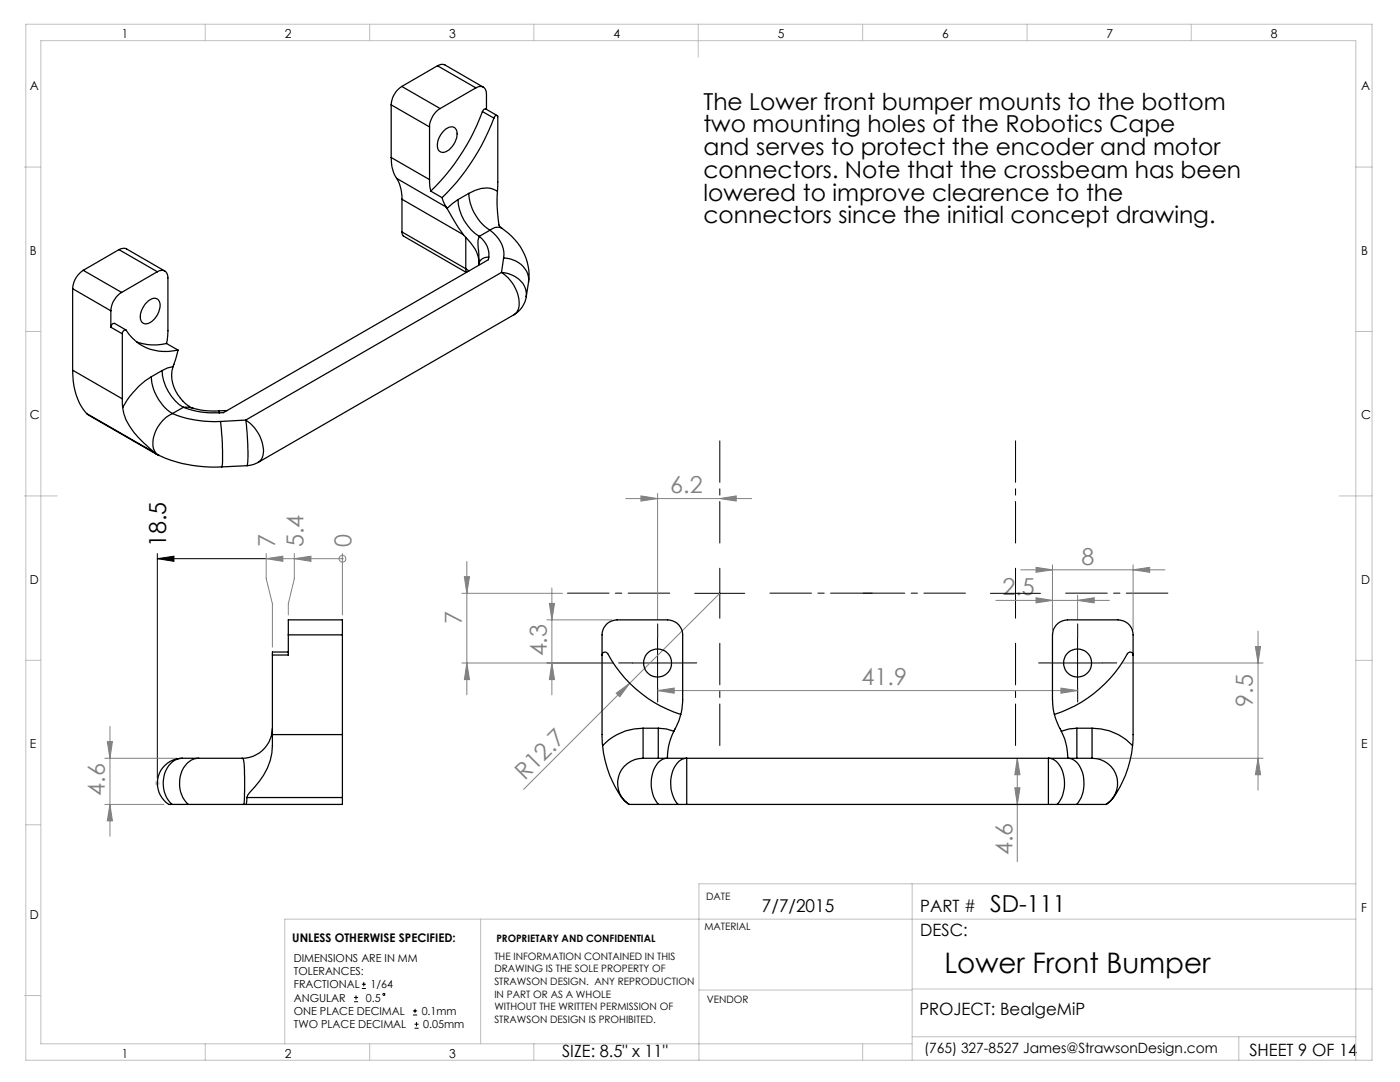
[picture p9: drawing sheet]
<svg xmlns="http://www.w3.org/2000/svg" width="279mm" height="216mm" viewBox="0 0 279 216" stroke-linecap="round" stroke-linejoin="round" font-family="sans-serif">
<g fill="none" stroke="#000" stroke-width=".2">
<path d="M31.4 111.5l3.3-.5v1zM31.4 110.5v44.8M31.4 111.5h21.7M138.6 118.4h10M143.7 113.4v10M197.7 118.4h9.9M202.7 113.4v10M126.2 132.3h10M131.2 127.3v10M210 132.3h10.1M215.1 127.3v10M70.7 199.9h.8"/>
<path d="M70.7 199h.8M71 198.6v.9M72.2 197.2h.8M72.2 196.4h.8M72.6 196v.8M82.4 202.5h.9M82.4 201.7h.9M82.7 205.2h.8M82.7 204.4h.8M82.8 201.3v.8M83.1 203.9v.9"/>
<circle cx="76.6" cy="198.4" r=".21"/>
</g>
<g fill="none" stroke="#808080" stroke-width=".2">
<path d="M124.9 99.5h25.1M127.9 99l3.3 .5-3.3 .5zM131.2 98.5v25M143.7 99.5l3.2-.5v1zM53.1 111.5h15.2M53.1 110.5v5l1.3 5v8.6M53.1 111.5l3.3-.5v1zM58.7 110.5v5l-1.2 5v2.2M58.7 111.5l3.4-.5v1zM68.3 111.5h.1M68.3 110.5v12.2M92.2 118.4h20.1"/>
<path d="M92.7 115.1h1l-.5 3.3zM93.2 112v26.6M110.1 117.3v21.3M143.7 118.4l-18 17.9M198.8 119.8h22.6M203.7 113.7h28.8M206.8 119.3l3.2 .5-3.2 .5zM206.8 113.2l3.2 .5-3.2 .5zM210 112.7v13M215.1 119.8l3.3-.5v1zM215.1 118.8v4.7M226.1 113.7l3.3-.5v1z"/>
<path d="M226.1 112.7v13M92.2 132.3h30.2M93.2 132.3l.5 3.3h-1zM109.1 123.7h13M109.6 120.4h1.1l-.6 3.3zM110.1 132.3l.6 3.3h-1.1zM123 138.3l2.7-2-2 2.7zM125.7 136.3l-21.2 21.2M131.2 137.8l3.3-.5v1zM131.2 137.8h83.9M211.7 137.3l3.4 .5-3.4 .5zM223.9 132.3h28.2"/>
<path d="M250.5 129h1.1l-.5 3.3zM251.1 125.9v31.8M20.9 151.3h14.5M21.4 148h1l-.5 3.3zM21.9 145v21.9M202.5 157.2h1.1l-.6 3.3zM203 151.3l.6 3.3h-1.1zM203 151.3v20.6M219 151.3h33.1M251.1 151.3l.5 3.3h-1.1zM20.9 160.5h11.8M21.9 160.5l.5 3.3h-1z"/>
<circle cx="68.4" cy="111.5" r=".68"/>
</g>
<g fill="none" stroke="#c0c0c0" stroke-width=".2">
<path d="M5.2 4.8h268.6v206.8h-268.6zM41 4.8v3.3M73.8 4.8v3.3M106.5 4.8v3.3M139.3 4.8v6.6M172.2 4.8v3.3M205 4.8v3.3M237.7 4.8v3.3M4.9 33.3h3.2M270.5 33.3h3.3M5.2 66.1h2.9M270.5 66.1h3.3"/>
<path d="M4.9 99h6.5M267.3 99h6.5M5.2 131.8h2.9M270.5 131.8h3.3M30.9 156.3h1M31 155.9l.7 .7M31.4 155.8v1M31.7 155.9l-.7 .7M5.2 164.6h2.9M182 176.4v35.2M270.6 176.4h-131.1v35.2M4.9 198.6h3.2"/>
<path d="M95.9 183.4v24.9M139.5 197.6h42.5M182 197.3h91.8M270.6 183.4h-213.8v24.9M41 208.3v3.3M73.8 208.3v3.3M106.5 208.3v3.3M172.2 208.3v3.3M182 208.3h-173.9v-200.2h262.4l.1 203.5M182 206.9h88.6M247.2 206.9v4.7"/>
</g>
<path d="M126.3 132.3h-2.8M131.3 127.3v-2.8M131.3 137.3v2.8M136.3 132.3h2.8M210.1 132.3h-2.8M215.1 127.3v-2.8M215.1 137.3v2.8M220.1 132.3h2.8" fill="none" stroke="#000" stroke-width=".2" stroke-dasharray="15.2 1.3 1.3 1.3"/>
<path d="M133.7 118.4h-20.4M143.7 108.4v-20.4M153.7 118.4h20.4M192.7 118.4h-20.4M202.7 108.4v-20.4M212.7 118.4h20.4M143.7 128.4v20.4M202.7 128.4v20.4" fill="none" stroke="#000" stroke-width=".2" stroke-dasharray="15.2 1.3 1.3 1.3" stroke-dashoffset="6.9"/>
<path d="M31.4 111.5l3.3-.5v1z" fill="#000"/>
<g fill="#808080">
<path d="M123 138.3l2.7-2-2 2.7z"/>
<path d="M58.7 111.5l3.4-.5v1zM53.1 111.5l3.3-.5v1z"/>
<path d="M131.2 137.8l3.3-.5v1zM211.7 137.3l3.4 .5-3.4 .5zM206.8 119.3l3.2 .5-3.2 .5zM215.1 119.8l3.3-.5v1zM127.9 99l3.3 .5-3.3 .5zM143.7 99.5l3.2-.5v1z"/>
<path d="M206.8 113.2l3.2 .5-3.2 .5zM226.1 113.7l3.3-.5v1z"/>
<path d="M110.1 132.3l.6 3.3h-1.1zM109.6 120.4h1.1l-.6 3.3zM93.2 132.3l.5 3.3h-1zM92.7 115.1h1l-.5 3.3zM251.1 151.3l.5 3.3h-1.1zM250.5 129h1.1l-.5 3.3z"/>
<path d="M203 151.3l.6 3.3h-1.1zM202.5 157.2h1.1l-.6 3.3zM21.4 148h1l-.5 3.3zM21.9 160.5l.5 3.3h-1z"/>
</g>
<g fill="none" stroke="#000" stroke-width=".25">
<path d="M80.2 17.3a4.7 4.7 0 0 0-2.1 3.6M80.2 17.3l7.6 4.4M87.3 13.1a1.47 1.47 0 0 1 1.5-.1l7.6 4.4M87.3 13.1l-7.1 4.2M87.3 13.1l7.7 4.4M95 17.5a1.29 1.29 0 0 1 1.5-.1 1.29 1.29 0 0 1 .6 1.4v3M95 17.5l-7.2 4.2M78.1 31.4a7.4 7.4 0 0 0 1.1 4.2M78.1 20.9l7.6 4.4M78.1 20.9v10.5M78.1 31.4l7.6 4.4M79.2 35.6a7.8 7.8 0 0 1 1 4.2"/>
<path d="M79.2 35.6l9.8 5.7M80.2 39.8l12.3 7M80.2 39.8v6.5M85.7 35.8l.3 2.3M85.7 25.3v10.5M86 38.1l2.2 1.3M87.8 21.7a4.5 4.5 0 0 0-2.1 3.6M88.2 39.4l.8 1.9M88.6 26.1a1.48 1.48 0 0 1 2.5-.1 3.8 3.8 0 0 1-2.8 4.4 1.32 1.32 0 0 1-1-1.8l.4-1.3zM91.4 39.8l-2.2 1.8M91.4 39.8a9.2 9.2 0 0 0 4.2 7.4M93.6 38.6a9.4 9.4 0 0 0 4.2 7.3"/>
<path d="M93.6 38.6l-2.2 1.2M96.3 22.3l.2-.4 .4-.2 2.3 1.4M96.3 22.3a42.8 42.8 0 0 1-10.3 15.8M96.3 22.3l2.3 1.3M98.6 23.6l.4-.6 .3 .2v14.9M98.6 23.6a43.5 43.5 0 0 1-10.4 15.8M99.3 38.1a4.6 4.6 0 0 0-4.5-.1l-1.2 .6M99.3 38.1a27.8 27.8 0 0 0 .3 6.8M14.5 57.6v16.3M14.5 57.6l7.6 4.4M16.6 53.9a4.6 4.6 0 0 0-2.1 3.7M16.6 53.9l7.7 4.4"/>
<path d="M23.7 49.8l.8-.2h.6l7.8 4.5M23.7 49.8l-7.1 4.1M23.7 49.8l7.7 4.4M24.3 58.3a4.8 4.8 0 0 0-2.2 3.7M31.4 54.2a1.3 1.3 0 0 1 1.5-.1 1.3 1.3 0 0 1 .6 1.4v10.8l-.3 2.2M31.4 54.2l-7.1 4.1M80.2 46.3l.3 .8 12.6 7.3M80.2 46.3l12.8 7.3M89 41.3l.2 .3M89.2 41.6l2.3 3.9 1 1.3M92.5 46.8l.5 .6M93 47.4a7.3 7.3 0 0 1 2.6 4.8"/>
<path d="M93 53.6l.6 .4M93 53.6l.1 .7M93 47.4v6.2M95.6 52.2v.4M95.6 52.6l-.1 .3M95.6 47.2a4.5 4.5 0 0 1 1.9 4.1M95.6 47.2l-.2 .9 .2 4.1M97.5 51.3a1.79 1.79 0 0 0-1.9 1.3M97.5 51.3v.5l-52.9 30.5-.9 .1M97.8 45.9a2 2 0 0 1 2.8 0 11 11 0 0 1 4.9 10.4M97.8 45.9a6 6 0 0 1 2.7 5.6M97.8 45.9l-2.2 1.3"/>
<path d="M99.6 44.9l.6 .6M100.1 54.4a7.6 7.6 0 0 1 3.4 7l-.3 .8-.6 .6M100.1 54.4a5 5 0 0 1 5 4.2l-.1 .6M100.1 54.4l-51.1 29.4M100.5 51.5a4.9 4.9 0 0 1 5 4.2v.6M100.5 51.5l-.4 2.9M105 59.2a5 5 0 0 1-2.4 3.6M105.5 56.3l-.5 2.9M14.5 73.9a12.6 12.6 0 0 0 2.8 8.6M14.5 73.9l9.9 5.7M22.1 65.3l.3-.7 .5-.1 2.2 1.3M22.1 65.3l2.3 1.3"/>
<path d="M22.1 62v3.3M24.4 66.6a.6 .6 0 0 1 .8-.7 9.2 9.2 0 0 0 10.3 4M24.4 79.6l.1 1.7M24.4 66.6v13M27.2 68.2l.5 .2a10.6 10.6 0 0 0 5.5 .1M29.3 60.3l.7-.5a1.2 1.2 0 0 1 1.4-.2 1.2 1.2 0 0 1 .6 1.3 3.8 3.8 0 0 1-3 3.7 1.35 1.35 0 0 1-1-1.8l.5-1.3zM30.2 75.2a16.7 16.7 0 0 0-5.7 6.1M30.2 75.2a9.4 9.4 0 0 0 4.2 7.3M32.3 73.9a9.4 9.4 0 0 0 4.3 7.4M32.3 73.9l-2.1 1.3M33.2 68.5l2.3 1.4M34.5 73.2l-1.1 .2-1.1 .5"/>
<path d="M34.5 73.2a7.4 7.4 0 0 0 3.2 7.9M35.5 69.9l-1 3.3M102.6 62.8l-51.1 29.5M17.3 82.5l13.9 8.1M17.3 82.5l13.5 7.8M24.5 81.3a12 12 0 0 0 4.2 7.1l2.1 1.9M30.8 90.3l.9 .6M31.7 90.9a27.1 27.1 0 0 0 12.5 2.3M34.4 82.5a21.9 21.9 0 0 0 9.6 1.6M34.4 82.5a6.7 6.7 0 0 0-3.8 7 1.85 1.85 0 0 0 1.1 1.3M36.6 81.3a17 17 0 0 0 7.1 1.1M36.6 81.3l.9-.1 1.1 .3"/>
<path d="M36.6 81.3l-2.2 1.2M37.7 81.1a7.1 7.1 0 0 0 3.9 .9h2M43.6 82l.1 .4M44 84.1a36 36 0 0 1 .2 9.1M45.3 81.9l-1.7 .1M49 83.8a39.5 39.5 0 0 1 .3 9.1M49 83.8a7.4 7.4 0 0 1 3.5 7l-.3 .8-.7 .7M49 83.8l-5 .3M49.3 92.9l-5.1 .3M51.5 92.3l-.8 .3-1.4 .3M54.4 130.7v15.9M57.5 126.7v-3h10.8v3"/>
<path d="M57.5 130.1h-3.1v.6M57.5 126.7h10.8M57.5 126.7v4h-3.1M68.3 126.7v19.9M120.2 130.7a.61 .61 0 0 1 .4-.6 .61 .61 0 0 1 .7 .3 25.4 25.4 0 0 0 14.6 12.2M226.1 130.7a.6 .6 0 0 0-.4-.6 .6 .6 0 0 0-.7 .3 25.4 25.4 0 0 1-14.6 12.2M36.4 151.3a4.2 4.2 0 0 0-3.8 4.2 5.7 5.7 0 0 0 1.7 5M36.4 151.3a5 5 0 0 0-4.8 3.6 5 5 0 0 0 2.2 5.6h.5M36.4 151.3h3.3M39.7 151.3a4.2 4.2 0 0 0-3.8 4.2 5.7 5.7 0 0 0 1.7 5M39.7 151.3h8.6M48.3 151.3a2.98 2.98 0 0 1 .5 2.3l-.1 6.9"/>
<path d="M49.3 159.1l-.2 1.4M49.3 159.1h19M54.4 146.6v.8a13 13 0 0 1-3.5 9.6l-1.5 1.7-.1 .4M54.4 145.3a6.1 6.1 0 0 1-6.1 6M54.4 146.6h13.9M68.3 146.6v12.5M68.3 159.1v1.4h-19.6M120.3 148.8a21.2 21.2 0 0 0 4.3 11l1 .7M128.3 151.3a5 5 0 0 0-4.8 3.6 5 5 0 0 0 2.1 5.6M128.3 151.3h4.9M128.3 145.3a11.1 11.1 0 0 0-8 3.5M128.3 145.3v6"/>
<path d="M128.3 145.3h3.1M131.4 145.3v6M131.4 145.3l1.6 .2 1.5 .4M133.2 151.3a3.7 3.7 0 0 0-3.1 3.6 6.6 6.6 0 0 0 1.3 5.6M133.2 151.3h79.9M134.5 145.9a11.4 11.4 0 0 0-1.3 5.4M135.9 142.6l-.5 1.4-.9 1.9M135.9 142.6l.3-2.6v-13.3a3 3 0 0 0-3-3h-10a2.99 2.99 0 0 0-3 3l.1 22.1M210.4 142.6l.8 2.1 .6 1.2M210.4 142.6l-.2-1.1-.2-1.9v-12.9a3 3 0 0 1 3-3h10.1a2.99 2.99 0 0 1 3 3v21l-.1 1.1M211.8 145.9a12.1 12.1 0 0 1 1.3 5.4M213.1 151.3a3.2 3.2 0 0 1 2.8 2.4 6.9 6.9 0 0 1-1 6.8"/>
<path d="M213.1 151.3h4.8M214.9 145.3l-1.5 .2-1.6 .4M214.9 145.3v6M214.9 145.3h3M217.9 151.3a5 5 0 0 1 4.9 3.6 5 5 0 0 1-2.1 5.6M217.9 145.3v6M217.9 145.3a10.9 10.9 0 0 1 8.1 3.5M226 148.8a21.2 21.2 0 0 1-4.3 11l-1 .7M34.3 160.5h3.3M37.6 160.5h11.1M125.6 160.5h5.8M131.4 160.5h3.9"/>
<path d="M135.3 160.5a6.7 6.7 0 0 1 .2-8.6 2 2 0 0 1 1.6-.6v9.2M135.3 160.5h1.8M137.1 160.5h72.1M209.2 160.5v-9.2a3.4 3.4 0 0 1 3 3 6.7 6.7 0 0 1-1.2 6.2M209.2 160.5h1.8M211 160.5h3.9M214.9 160.5h5.8"/>
<circle cx="131.3" cy="132.3" r="2.8"/>
<circle cx="215" cy="132.3" r="2.8"/>
</g>
<text font-size="5.6" x="188.5" y="194.1">Lower Front Bumper</text>
<g font-size="4.7">
<text x="140.4" y="21.9">The Lower front bumper mounts to the bottom</text>
<text x="140.4" y="26.4">two mounting holes of the Robotics Cape</text>
<text x="140.4" y="31">and serves to protect the encoder and motor</text>
<text x="140.4" y="35.5">connectors. Note that the crossbeam has been</text>
<text x="140.4" y="40">lowered to improve clearence to the</text>
<text x="140.4" y="44.5">connectors since the initial concept drawing.</text>
<text x="33.2" y="109.2" transform="rotate(-90 33.2 109.2)">18.5</text>
<text x="197.6" y="182.1">SD-111</text>
</g>
<g font-size="4.7" fill="#808080">
<text x="133.8" y="98.4">6.2</text>
<text x="54.9" y="109.2" transform="rotate(-90 54.9 109.2)">7</text>
<text x="60.5" y="109.2" transform="rotate(-90 60.5 109.2)">5.4</text>
<text x="70.1" y="109.2" transform="rotate(-90 70.1 109.2)">0</text>
<text x="215.8" y="112.7">8</text>
<text x="200.1" y="118.8">2.5</text>
<text x="92.2" y="124.6" transform="rotate(-90 92.2 124.6)">7</text>
<text x="109.2" y="131" transform="rotate(-90 109.2 131)">4.3</text>
<text x="172" y="136.8">41.9</text>
<text x="250.1" y="141" transform="rotate(-90 250.1 141)">9.5</text>
<text x="104.7" y="155.9" transform="rotate(-45 104.7 155.9)">R12.7</text>
<text x="20.9" y="158.7" transform="rotate(-90 20.9 158.7)">4.6</text>
<text x="202" y="170.6" transform="rotate(-90 202 170.6)">4.6</text>
</g>
<text font-size="3.5" x="152.1" y="182.1">7/7/2015</text>
<g font-size="3.4">
<text x="183.7" y="182">PART #</text>
<text x="183.7" y="186.7">DESC:</text>
<text x="183.5" y="202.5">PROJECT: BealgeMiP</text>
<text x="112.2" y="211">SIZE: 8.5&quot; x 11&quot;</text>
<text x="249.3" y="210.7">SHEET 9 OF 14</text>
</g>
<text font-size="2.8" x="184.4" y="210.1">(765) 327-8527 James@StrawsonDesign.com</text>
<g font-size="2.5">
<text x="24.3" y="7.6">1</text>
<text x="56.8" y="7.6">2</text>
<text x="89.6" y="7.6">3</text>
<text x="122.4" y="7.6">4</text>
<text x="155.2" y="7.6">5</text>
<text x="188" y="7.6">6</text>
<text x="220.8" y="7.6">7</text>
<text x="253.6" y="7.6">8</text>
<text x="6" y="18">A</text>
<text x="271.7" y="18">A</text>
<text x="6" y="50.8">B</text>
<text x="271.7" y="50.8">B</text>
<text x="6" y="83.6">C</text>
<text x="271.7" y="83.7">C</text>
<text x="6" y="116.4">D</text>
<text x="271.7" y="116.4">D</text>
<text x="6" y="149.2">E</text>
<text x="271.7" y="149.2">E</text>
<text x="6" y="183.3">D</text>
<text x="271.7" y="182">F</text>
<text x="24.3" y="211">1</text>
<text x="56.8" y="211">2</text>
<text x="89.6" y="211">3</text>
</g>
<text font-size="2.4" x="58.3" y="187.9">UNLESS OTHERWISE SPECIFIED:</text>
<g font-size="2.2">
<text x="58.6" y="191.9">DIMENSIONS ARE IN MM</text>
<text x="58.6" y="194.6">TOLERANCES:</text>
<text x="58.6" y="197.2">FRACTIONAL</text>
<text x="73.9" y="197.2">1/64</text>
<text x="58.6" y="202.5">ONE PLACE DECIMAL</text>
<text x="58.6" y="199.9">ANGULAR</text>
<text x="73" y="199.9">0.5</text>
<text x="84.2" y="202.5">0.1mm</text>
<text x="58.6" y="205.2">TWO PLACE DECIMAL</text>
<text x="84.5" y="205.2">0.05mm</text>
</g>
<g font-size="2">
<text x="140.9" y="179.7">DATE</text>
<text x="140.6" y="185.6">MATERIAL</text>
<text x="98.7" y="191.5">THE INFORMATION CONTAINED IN THIS</text>
<text x="99.1" y="187.9">PROPRIETARY AND CONFIDENTIAL</text>
<text x="98.7" y="194">DRAWING IS THE SOLE PROPERTY OF</text>
<text x="98.7" y="196.6">STRAWSON DESIGN. ANY REPRODUCTION</text>
<text x="98.7" y="199.1">IN PART OR AS A WHOLE</text>
<text x="98.7" y="201.6">WITHOUT THE WRITTEN PERMISSION OF</text>
<text x="141" y="200.1">VENDOR</text>
<text x="98.7" y="204.1">STRAWSON DESIGN IS PROHIBITED.</text>
</g>
</svg>
